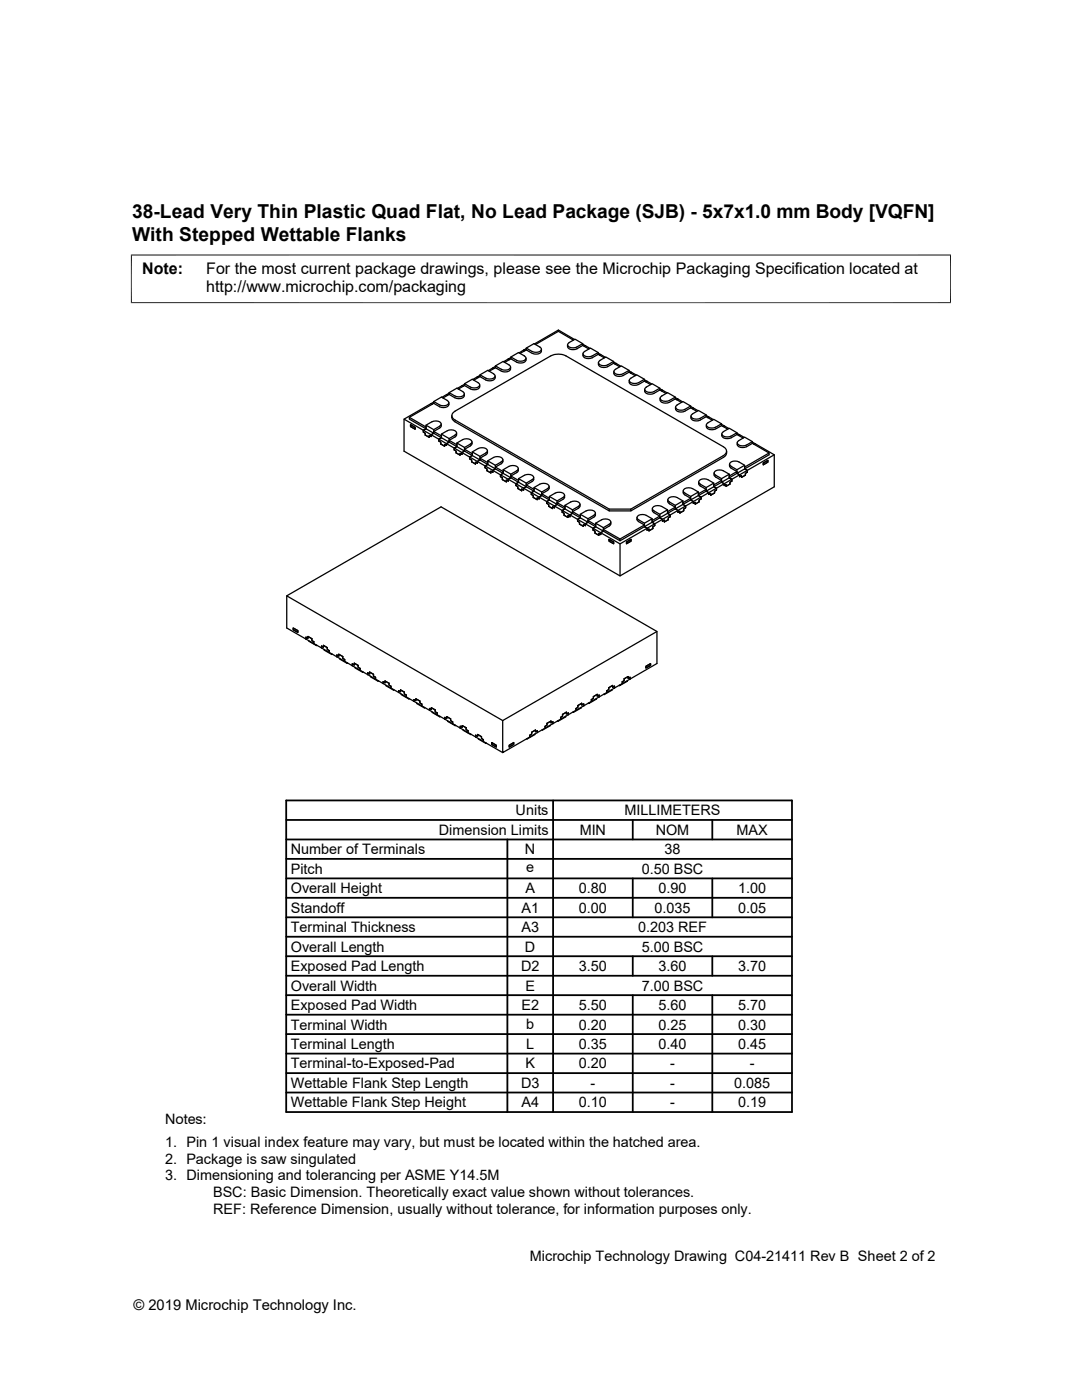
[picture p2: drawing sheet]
<svg xmlns="http://www.w3.org/2000/svg" width="216mm" height="279mm" viewBox="0 0 216 279" stroke-linecap="round" stroke-linejoin="round" font-family="sans-serif">
<g fill="none" stroke="#000" stroke-width=".25">
<path d="M89.6 78.5l-.5 .3 .2 .1-.2-.1-.9 .5M89.6 78.4a2.5 2.5 0 0 0 2.7 .6 .47 .47 0 0 0 .3-.4 .47 .47 0 0 0-.3-.5l-1.1-.6-1.6 .9v.3M89.6 78.7l-1.2 .7M92.6 78.6v.5l-.1 .2a1.53 1.53 0 0 1-1.7 .1l-1.2-.7M92.7 76.7l-.5 .3 .2 .1-.2-.1-1 .5M92.7 76.6a2.5 2.5 0 0 0 2.7 .7 .47 .47 0 0 0 .3-.5 .47 .47 0 0 0-.3-.4l-1.2-.7-1.5 .9v.3M92.7 76.9l-1.2 .7M95.7 76.8v.5l-.2 .2a1.53 1.53 0 0 1-1.6 .1l-1.2-.7M95.8 75.2a2.46 2.46 0 0 0 2.7 .6l.3-.4M95.8 74.9l-.6 .3 .3 .1-.3-.1-.9 .5M95.8 74.8a2.46 2.46 0 0 0 2.7 .7 .48 .48 0 0 0 .3-.5 .48 .48 0 0 0-.3-.4l-1.2-.7-1.5 .9v.4M95.8 75.2l-1.2 .7"/>
<path d="M98.8 75v.4M98.8 73.1l-.5 .3 .3 .2-.3-.2-.9 .6M98.8 73a2.5 2.5 0 0 0 2.8 .7 .47 .47 0 0 0 .3-.4 .47 .47 0 0 0-.3-.5l-1.2-.7-1.6 .9v.4M98.8 73.4l-1.2 .7M101.9 73.3v.4l-.2 .3a1.53 1.53 0 0 1-1.7 .1l-1.2-.7M101.9 71.4l-.5 .2 .2 .2-.2-.2-.9 .6M101.9 71.6l-1.2 .7M104.6 71a.47 .47 0 0 1 .3 .5 .47 .47 0 0 1-.3 .4 2.34 2.34 0 0 1-2.7-.7M104.6 71l-1.1-.6-1.6 .8v.4M105 71.5l-.1 .5-.1 .2a1.53 1.53 0 0 1-1.7 .1l-1.2-.7M105 69.8l1.2 .7M105 69.6l-.5 .3 .2 .1-.2-.1-.9 .5"/>
<path d="M105 69.8v-.3l1.6-.9 1.1 .7a.47 .47 0 0 1 .3 .4 .47 .47 0 0 1-.3 .4 1.8 1.8 0 0 1-1.5 0M105 69.5l1.2 .6M105 69.8l-1.2 .7M108 69.7v.5l-.2 .2a1.53 1.53 0 0 1-1.6 .1M113.2 68.8v.4M113.6 68.4l1.1-.7 1.6 .9v.3M113.6 68.4a.47 .47 0 0 0-.3 .4 .47 .47 0 0 0 .3 .5 2.34 2.34 0 0 0 2.7-.7M114.4 67.9l-3-1.8-4.6 2.6M114.6 67.8l-3.2-1.9-4.8 2.7M116.3 68.7l.5 .3-.2 .1 .2-.1 .9 .5M116.3 68.9a2.46 2.46 0 0 1-2.7 .7l-.3-.4M116.3 68.9l1.2 .7"/>
<path d="M116.3 70.6l.1 .5 .1 .2a1.53 1.53 0 0 0 1.7 .1l1.2-.7M119.4 70.5l.5 .3-.2 .1 .2-.1 .9 .5M119.4 70.4a2.5 2.5 0 0 1-2.8 .6 .47 .47 0 0 1-.3-.4 .47 .47 0 0 1 .3-.5l1.2-.6 1.6 .9v.3M119.4 70.7l1.2 .7M119.4 72.4v.5l.2 .2a1.53 1.53 0 0 0 1.7 .1l1.1-.7M122.4 72.1a2.46 2.46 0 0 1-2.7 .7 .48 .48 0 0 1-.3-.4 .48 .48 0 0 1 .3-.5l1.2-.7 1.5 .9v.4M122.4 72.2l.6 .3-.3 .2 .3-.2 .9 .6M122.4 72.5l1.3 .7M122.5 74.1v.5l.2 .2a1.53 1.53 0 0 0 1.6 .2l1.2-.7M125.5 73.9a2.5 2.5 0 0 1-2.7 .7 .47 .47 0 0 1-.3-.5 .47 .47 0 0 1 .3-.4l1.2-.7 1.5 .9v.4M125.5 74l.5 .3-.2 .1 .2-.1 1 .5M125.5 74.3l1.2 .7"/>
<path d="M125.6 75.9v.5l.2 .2a1.53 1.53 0 0 0 1.6 .1l1.2-.6M128.6 75.8l.5 .3-.2 .1 .2-.1 .9 .5M128.6 76.1l1.2 .7M128.6 75.7a2.5 2.5 0 0 1-2.7 .7 .47 .47 0 0 1-.3-.5 .47 .47 0 0 1 .3-.4l1.1-.7 1.6 .9v.4M128.6 77.7l.1 .5 .1 .2a1.53 1.53 0 0 0 1.7 .1l1.2-.7M131.7 77.5a2.46 2.46 0 0 1-2.7 .6 .48 .48 0 0 1-.3-.4 .48 .48 0 0 1 .2-.4l1.2-.7 1.6 .9v.3M131.7 77.6l.5 .3-.2 .1 .2-.1 .9 .5M131.7 77.8l1.2 .7M131.7 79.5v.5l.2 .2a1.53 1.53 0 0 0 1.7 .1M134.7 79.4l.6 .3-.3 .1 .3-.1 .9 .5M134.7 79.6v-.4l-1.5-.8-1.2 .6a.47 .47 0 0 0-.3 .5 .47 .47 0 0 0 .3 .4 1.8 1.8 0 0 0 1.6 0M134.7 79.6l-1.1 .7"/>
<path d="M134.7 79.6l1.3 .7M134.7 79.2l-1.1 .7M80.6 83.7l3.9 2.2v.3M81.9 84.8l.9 .5v.4l-.9-.6zM84.5 86.2v-.3l.5-.3v-.4l-3.3-1.9v.4l3.3 1.9v-.7l1.6 .8v.8l1.5 .9v-.8l1.5 .9v.7l1.6 .9v-.7l1.5 .9v.7l1.5 .9v-.7l1.6 .9v.7l1.5 .9v-.7l1.5 .9v.7l1.6 .9v-.8l1.5 .9v.8l1.6 .8v-.7l1.5 .9v.7l1.6 .9v-.7l1.5 .9v.7l1.5 .9v-.7l1.6 .9v.7l1.5 .9v-.7l1.5 .8v.7l1.6 .9M84.5 86.2l.4 .3v.3l.7 .5v-.4l.4 .2M84.5 85.9l.5-.3 1.6 .9-.6 .3zM86 87.1v-.3l1.6 .9v.3M86.2 84.2l-1.2 .7M86.2 84.2a1.41 1.41 0 0 1 1.8 .3l-.2 .5-1.2 .7M86.6 86.1v.4l-.6 .3v.3M86.6 80.2l-.6 .3 .2 .2-.2-.2-5.4 3.2v6.3l43.1 24.9 30.8-17.7v-6.4l-3.8-2.3-.3 .2 .3-.2-.6-.3"/>
<path d="M86.6 80.1a2.46 2.46 0 0 0 2.6 .7 .48 .48 0 0 0 .4-.4 .48 .48 0 0 0-.3-.5l-1.2-.7-1.5 .9v.4M86.6 86.1l1.5 .9v.4l-.5 .3v.3M87.6 88l.3 .2v.4l.8 .4v-.3l.4 .2M87.6 87.7l.5-.3 1.5 .8-.5 .3zM88 84.6l-.1 .7-1.3 .8M88.1 86.6a2.5 2.5 0 0 1 2.7-.6 .47 .47 0 0 1 .3 .4 .47 .47 0 0 1-.3 .4l-1.2 .7M89.1 88.9v-.4l1.5 .9v.4M89.6 80.7l-.2 .4a1.53 1.53 0 0 1-1.7 .1l-1.1-.7-4.9 2.8M89.6 80.4v.3M89.6 87.9v.3l-.5 .3v.4M89.6 87.9l1.6 .9v.3l-.6 .3v.4M90.1 83v.3"/>
<path d="M90.2 83.3l.1 .5 .5 .4 30.8 17.8h4.3l18.4-10.7 .5-.4 .2-.5M90.6 89.4l.6-.3 1.5 .9-.5 .3zM90.6 89.8l.4 .2v.4l.8 .4v-.3l.4 .2M90.8 83.8l30.8 17.8v.4M90.8 83.8a.95 .95 0 0 1-.6-.8 .95 .95 0 0 1 .6-.9l19.1-11.1a3.4 3.4 0 0 1 3 0l31.4 18.2a.94 .94 0 0 1 .7 .8 .94 .94 0 0 1-.7 .9l-18.4 10.7M91.1 86.4l-.1 .7-1.4 .8M91.2 88.4a2.46 2.46 0 0 1 2.7-.7 .47 .47 0 0 1 .3 .5 .47 .47 0 0 1-.3 .4M92.2 90.7v-.4l1.5 .9v.4M92.7 89.7v.3l-.5 .3v.4M92.7 89.7l1.5 .9v.3l-.5 .3v.4M93.7 91.2l.5-.3 1.6 .9-.6 .3zM93.7 91.6l.4 .2v.4l.8 .4v-.4l.4 .3"/>
<path d="M93.9 88.6l-1.2 .7M93.9 89l-1.2 .7M94.2 88.2v.4l-.3 .4M95.2 92.5l.1-.4 1.5 .9v.3M95.4 89.5l-1.2 .7M95.4 89.5a1.41 1.41 0 0 1 1.8 .3l-.1 .5-1.3 .8M95.8 91.4v.4l-.6 .3v.4M95.8 91.4l1.5 .9v.4l-.5 .3v.3M96.8 93l.5-.3 1.5 .9-.5 .3zM96.8 93.3l.4 .3v.3l.7 .5v-.4l.4 .2M97.3 90l-.2 .6-1.3 .8M97.3 92a2.46 2.46 0 0 1 2.7-.7 .47 .47 0 0 1 .3 .4 .47 .47 0 0 1-.3 .5l-1.2 .7"/>
<path d="M98.3 94.2v-.3l1.6 .9v.3M98.8 93.2v.4l-.5 .3v.3M98.8 93.2l1.6 .9v.4l-.5 .3v.3M99.9 95.1l.3 .3v.3l.8 .5v-.4l.4 .2M99.9 94.8l.5-.3 1.5 .9-.5 .3zM100.3 92.1l-.1 .3-1.4 .8M100.4 91.7v.4M100.4 93.7a2.5 2.5 0 0 1 2.7-.6 .47 .47 0 0 1 .3 .4 .47 .47 0 0 1-.3 .5l-1.2 .6M101.4 96v-.3l1.6 .8v.4M101.9 95v.4l-.5 .3v.3M101.9 95l1.6 .9v.3l-.5 .3v.4M103 96.5l.5-.3 1.5 .9-.5 .3z"/>
<path d="M103 96.9l.3 .2v.4l.8 .4v-.3l.4 .2M103.4 93.5l-.1 .7-1.4 .8M103.5 95.5a2.5 2.5 0 0 1 2.7-.7 .47 .47 0 0 1 .3 .5 .47 .47 0 0 1-.3 .4l-1.2 .7M104.5 97.8v-.4l1.5 .9v.4M105 96.8v.3l-.5 .3v.4M105 96.8l1.6 .9v.3l-.6 .3v.4M106 98.3l.6-.3 1.5 .9-.5 .3zM106 98.7l.4 .2v.4l.8 .4v-.3l.4 .2M106.5 95.3l-.2 .7-1.3 .8M106.6 97.3a2.46 2.46 0 0 1 2.6-.7 .47 .47 0 0 1 .4 .5 .47 .47 0 0 1-.4 .4l-1.1 .7M107.6 99.6v-.4l1.5 .9v.4M108.1 98.6v.3l-.5 .3v.4"/>
<path d="M108.1 98.6l1.5 .8v.4l-.5 .3v.4M109.6 97.4l-.2 .3-1.3 .9M109.6 97.1v.3M109.6 99.1a2.5 2.5 0 0 1 2.7-.7 .47 .47 0 0 1 .3 .4 .47 .47 0 0 1-.3 .5l-1.1 .7M112.6 98.8l-.1 .7-1.3 .8M133.2 99.7l.2 .6 1.3 .9v.4l.6 .3v.3M134.8 81.3v.4l.2 .3a1.53 1.53 0 0 0 1.7 .1l1.1-.7M135.1 80.8l1.2-.7 1.5 .9v.4M135.1 80.8a.47 .47 0 0 0-.3 .5 .47 .47 0 0 0 .3 .4 2.34 2.34 0 0 0 2.7-.7M136.3 100a2.46 2.46 0 0 0-2.7-.7 .47 .47 0 0 0-.3 .4 .47 .47 0 0 0 .3 .5l1.1 .7M136.3 98l.1 .6 1.4 .8v.4l.5 .3v.4M137.8 81.1l.5 .3-.2 .2 .2-.2 1 .6"/>
<path d="M137.8 81.4l1.2 .7M137.8 99.8l1.6-.9 .5 .3-1.6 .9zM137.8 99.4l-1.5 .9v.4l.5 .3v.3M137.9 83v.5l.2 .2a1.53 1.53 0 0 0 1.6 .1M139.4 98.2a2.5 2.5 0 0 0-2.7-.7 .47 .47 0 0 0-.4 .5 .47 .47 0 0 0 .4 .4l1.1 .7M139.4 96.2l.1 .6 1.4 .9v.3l.5 .3v.4M139.9 99.6l-.4 .2v.4l-.8 .4v-.4l-.4 .3M140.9 82.9l.5 .3-.2 .1 .2-.1 .9 .5M140.9 83.2l1.2 .7M140.9 82.8a2.5 2.5 0 0 1-2.7 .7 .47 .47 0 0 1-.3-.5 .47 .47 0 0 1 .3-.4l1.2-.7 1.5 .9v.4M140.9 83.2l-1.2 .6M140.9 98l1.5-.9 .6 .3-1.6 .9z"/>
<path d="M140.9 97.7l-1.5 .9v.3l.5 .3v.4M140.9 84.8l.1 .5 .1 .2a1.53 1.53 0 0 0 1.7 .1M141.4 98.7v-.4l-1.5 .9v.4M142.4 96.4a2.46 2.46 0 0 0-2.7-.7 .47 .47 0 0 0-.3 .5 .47 .47 0 0 0 .3 .4l1.2 .7M142.5 94.4l.1 .6 1.4 .9v.3l.5 .3v.4M143 97.8l-.4 .2v.4l-.8 .4v-.3l-.4 .2M144 84.7l.5 .3-.2 .1 .2-.1 .9 .5M144 84.9v-.3l-1.6-.9-1.1 .7a.47 .47 0 0 0-.4 .4 .47 .47 0 0 0 .4 .5 1.8 1.8 0 0 0 1.5 0M144 84.9l-1.2 .7M144 84.9l1.2 .7M144 84.6l-1.2 .7M144 96.2l1.5-.8 .5 .3-1.5 .8z"/>
<path d="M144 95.9l-1.6 .9v.3l.6 .3v.4M144 86.6l.2 .7a1.53 1.53 0 0 0 1.7 .1l1.1-.7M144.3 86.1l1.2-.6 1.5 .9v.3M144.4 86.1a.47 .47 0 0 0-.4 .5 .47 .47 0 0 0 .4 .4 2.34 2.34 0 0 0 2.6-.6M144.5 96.9v-.4l-1.5 .9v.4M145 90v.4M145.5 94.6a2.5 2.5 0 0 0-2.7-.6 .47 .47 0 0 0-.3 .4 .47 .47 0 0 0 .3 .4l1.2 .7M145.6 92.6v.5l.3 .3M145.9 93.1l1.1 .6M145.9 93.4l1.1 .7v.4l.6 .3v.3M146 96l-.4 .2v.4l-.7 .4v-.3l-.4 .2M147 86.7l1.3 .7"/>
<path d="M147 94.5l1.6-.9 .5 .3-1.5 .9zM147 94.1l-1.5 .9v.4l.5 .3v.3M147 86.5l.6 .3-.2 .1 .2-.1 .9 .5M147.1 88.4v.4l.2 .2a1.53 1.53 0 0 0 1.6 .2l1.2-.7M147.6 95.1v-.3l-1.6 .9v.3M148.6 92.9a2.46 2.46 0 0 0-2.7-.7 .47 .47 0 0 0-.3 .4 .47 .47 0 0 0 .3 .5M149.1 94.2l-.4 .3v.3l-.7 .5v-.4l-.4 .2M150.1 88.5l3.4 1.9v.4l-4.9 2.8v-.7l-1.6 .8v.8l-1.5 .9v-.8l-1.5 .9v.7l-1.6 .9v-.7l-1.5 .9v.7l-1.5 .9v-.7l-1.6 .9v.7l-1.5 .9v-.7l-1.6 .9v.7l-1.5 .8v-.7l-1.5 .9v.7l-1.6 .9v-.7l-1.5 .9v.7l-4.9 2.8M150.1 88.1a2.5 2.5 0 0 1-2.7 .7 .47 .47 0 0 1-.3-.4 .47 .47 0 0 1 .3-.5l1.2-.7 1.5 .9v.4M152.3 92.4l.9-.5v.3l-.9 .6zM153.5 90.4l-4.9 2.8v.4l.5 .3v.3M154.5 90.8l-5.4 3.1v.3"/>
<path d="M57.2 118.9v6.4l5.4 3.1M109.1 100.5l.4 .2v.3l.8 .5v-.4l.3 .2M109.1 100.1l.5-.3 1.6 .9-.6 .3zM110.6 101.3v-.3l1.6 .9v.3M111.2 100.3l1.5 .9v.4l-.5 .3v.3M111.2 100.3v.4l-.6 .3v.3M112.2 102.2l.4 .2v.4l.7 .5v-.4l.4 .2M112.2 101.9l.5-.3 1.5 .8-.5 .4zM112.7 100.9a2.46 2.46 0 0 1 2.7-.7 .47 .47 0 0 1 .3 .4 .47 .47 0 0 1-.3 .5M113.7 103.1v-.3l1.6 .9v.3M114.2 102.1v.3l-.5 .4v.3M114.2 102.1l1.6 .9v.3l-.5 .4v.3"/>
<path d="M115.3 103.7l.5-.4 1.5 .9-.5 .3zM115.3 104l.3 .2v.4l.8 .5v-.4l.4 .2M115.4 101.4l-1.2 .7M115.4 101.1l-1.2 .6M115.7 100.6v.5l-.3 .3M115.8 103.3v-.7l1.5 .9v.7l1.6 .9v-.7l1.5 .9v.7l3.3 1.9v-.3l-3.3-1.9M116.8 104.9v-.4l1.5 .9v.4M116.9 102l-1.1 .6M117 102a1.41 1.41 0 0 1 1.8 .3l-.2 .4-1.3 .8M117.3 103.9l1.6 .9v.3l-.6 .3v.4M117.3 103.9v.3l-.5 .3v.4M118.3 105.8l.4 .2v.4l.8 .4v-.4l.4 .3"/>
<path d="M118.3 105.4l.6-.3 1.5 .9-.5 .3zM118.8 102.4l-.1 .7-1.4 .8M118.9 104.4a2.5 2.5 0 0 1 2.7-.7 .47 .47 0 0 1 .3 .5 .47 .47 0 0 1-.3 .4l-1.2 .7M120.4 105.7v.3l-.5 .3v.4M121.5 107.6l.9 .6v.3l-.9-.5zM121.6 101.6h4.3v.4M121.9 104.2l-.2 .7-1.3 .8M123.7 108.5v6.4M125 108.2l.9-.6v.4l-.9 .5zM127.1 103.3l.1 .6 1.4 .9v.3l.5 .3v.4M128.6 105.1l1.5-.9 .5 .3-1.5 .9zM128.6 104.8l-4.9 2.8"/>
<path d="M129.1 105.8v-.4l-5.4 3.1-3.8-2.2v.4M130.1 103.5a2.5 2.5 0 0 0-2.7-.7 .47 .47 0 0 0-.3 .5 .47 .47 0 0 0 .3 .4l1.2 .7M130.2 101.5l.1 .6 1.4 .9v.3l.5 .4v.3M130.6 104.9l-.3 .2v.4l-.8 .4v-.3l-.4 .2M131.7 103.3l1.5-.9 .5 .4-1.5 .9zM131.7 103l-1.6 .9v.3l.5 .3v.4M132 101.1a1.41 1.41 0 0 0-1.8 .3l.2 .5 1.3 .7M132 101.1l1.2 .6M132.2 104v-.3l-1.6 .8v.4M133.7 103.1l-.3 .2v.4l-.8 .5v-.4l-.4 .2M134.7 101.6l1.6-.9 .5 .3-1.5 .9zM134.7 101.2l-1.5 .9v.3l.5 .4v.3"/>
<path d="M135.3 102.2v-.3l-1.6 .9v.3M136.8 101.3l-.4 .3v.3l-.7 .5v-.4l-.4 .2M138.3 100.5v-.4l-1.5 .9v.3M58.5 125.3l.9 .6v.3l-.9-.5zM61.1 127.6v-.4l.3 .2v-.4l.8 .5v.3l.4 .3v.3M61.6 127.8l1.5 1v-.1M62.6 128.4l1.6 .9M63.2 128.8h-.1M64.2 129.3v-.4l.3 .3v-.4l.8 .4v.4l.4 .2v.4M64.2 129.3l1.5 .9M64.7 129.6l1.5 1v-.1M65.7 130.2l3.1 1.8"/>
<path d="M66.3 130.6h-.1M67.2 131.1v-.4l.4 .3v-.4l.8 .4v.4l.4 .2M67.8 131.4l1.5 1v-.1M68.4 131v.4l.4 .2M68.8 131.6v.4M68.8 132l1.5 .9M69.4 132.3l-.1 .1M70.3 132.9v-.4l.4 .2v-.3l.8 .4v.4l.3 .2v.4M70.3 132.9l4.6 2.6M70.8 133.2l1.6 1v-.1M72.5 134.1l-.1 .1M73.4 134.6v-.3l.4 .2v-.4l.7 .5v.4l.4 .2v.3"/>
<path d="M73.9 135l1.5 1v-.2M74.9 135.5l1.6 .9M75.5 135.9l-.1 .1M76.5 136.4v-.3l.3 .2v-.4l.8 .5v.3l.4 .2v.4M76.5 136.4l3 1.8M77 136.7l1.5 1v-.1M78.6 137.7h-.1M79.5 138.2v-.4l.4 .3v-.4l.8 .4v.4l.4 .2v.4M79.5 138.2l1.6 .9M80.1 138.5l1.5 1v-.1M81.1 139.1l4.6 2.7M81.7 139.4l-.1 .1"/>
<path d="M82.6 140v-.4l.4 .2v-.3l.8 .4v.4l.4 .2v.4M118 140l-1.5 .9M119 139.4l-1.5 1v-.1M119.5 139.1v-.4l-.3 .2v-.3l-.8 .4v.4l-.4 .2v.4M119.5 139.1l-1.5 .9M120.5 138.6h.1M121.1 138.2l-1.6 .9M121.5 137.2v.4l-.4 .2v.4l1.5-.9M121.5 137.2l.7-.4v.4l.4-.3v.4M121.5 137.2v.4l-.4 .2M122.1 137.6l-1.5 1v-.1M123.5 136.8h.1"/>
<path d="M125.2 135.8l-1.6 1v-.1M125.7 135.5v-.3l-.4 .2v-.4l-.8 .5v.3l-.3 .3v.3M125.7 135.5l-3.1 1.8M125.7 135.5l5.4-3.1v-6.4l-43.1-24.8-30.8 17.7 43.1 24.9M128.9 133l.9-.6v.4l-.9 .5zM131.1 126l-30.8 17.8v6.4l5.4-3.1v-.4l.4-.2v-.4l.7-.4v.3l.4-.2v.4l1.6-.9M83.1 140.3l1.6 1v-.1M84.8 141.2l-.1 .1M85.7 141.8v-.4l.4 .2v-.4l.7 .5v.3l.4 .3v.3M85.7 141.8l1.5 .8M86.2 142.1l1.6 1v-.2M87.2 142.6l3.1 1.8"/>
<path d="M87.8 143v.1M88.8 143.5v-.3l.4 .2v-.4l.7 .5v.3l.4 .3v.3M89.3 143.8v.2l1.5 .8v-.1M90.3 144.4l1.5 .9M90.9 144.8h-.1M91.8 145.3v-.4l.4 .3v-.4l.8 .4v.4l.4 .2v.4M91.8 145.3l3.1 1.8M92.4 145.6l1.5 1v-.1M94 146.6h-.1M94.9 147.1v-.4l.4 .2v-.3l.8 .4v.4l.4 .2v.4M94.9 147.1l1.6 .9M95.4 147.4l1.6 1v-.1"/>
<path d="M96.5 148l3.8 2.2M97.1 148.3l-.1 .1M98.1 148.2l.9 .5v.4l-.9-.5zM101.6 148.7l.9-.5v.4l-.9 .5zM105.1 147.4l.1 .1M106.1 146.1l.7-.4v.3l.4-.2v.4l-1.5 .9v-.4l.4-.2zM106.7 146.5l-1.5 1v-.1M108.2 145.7h.1M109.8 144.7l-1.6 1v-.1M110.3 144.4v-.3l-.4 .2v-.4l-.7 .5v.3l-.4 .2v.4M111.2 143.9l.1 .1M111.9 143.5l-3.1 1.8"/>
<path d="M112.9 142.9v.2l-1.6 .9v-.2M113.4 142.6v-.3l-.4 .2v-.4l-.8 .5v.3l-.3 .3v.3M113.4 142.6l-1.5 .9M114.3 142.1l.1 .1M116 141.2l-1.6 1v-.1M116.5 140.9v-.4l-.4 .2v-.3l-.8 .4v.4l-.4 .2v.4M116.5 140.9l-3.1 1.7M117.4 140.3l.1 .1"/>
</g>
<path d="M26.1 50.9h163.7M26.2 50.8v9.7M189.7 50.8v9.7M26.1 60.4h163.7" fill="none" stroke="#000" stroke-width=".2"/>
<g fill="none" stroke="#000" stroke-width=".36">
<path d="M57.1 159.7h100.9v62.2h-100.9zM110.4 159.7v62.2M57.1 179.2h100.9M57.1 175.3h100.9M57.1 171.4h100.9M57.1 167.5h100.9M57.1 163.6h100.9M101.2 167.5v54.4M126.3 163.6v3.9M126.3 175.3v7.8M142.1 163.6v3.9M142.1 175.3v7.8"/>
<path d="M57.1 190.8h100.9M57.1 186.9h100.9M57.1 183.1h100.9M57.1 198.6h100.9M57.1 194.7h100.9M126.3 190.8v3.9M126.3 198.6v23.3M142.1 190.8v3.9M142.1 198.6v23.3M57.1 206.4h100.9M57.1 214.2h100.9M57.1 202.5h100.9"/>
<path d="M57.1 210.3h100.9M57.1 218h100.9"/>
</g>
<g font-size="3.8">
<text x="26.4" y="43.5">38-Lead Very Thin Plastic Quad Flat, No Lead Package (SJB) - 5x7x1.0 mm Body [VQFN]</text>
<text x="26.4" y="48.1">With Stepped Wettable Flanks</text>
</g>
<g font-size="3.2">
<text x="28.4" y="54.7">Note:</text>
<text x="41.1" y="58.3">http://www.microchip.com/packaging</text>
<text x="41.1" y="54.7">For the most current package drawings, please see the Microchip Packaging Specification located at</text>
</g>
<g font-size="2.9">
<text x="87.6" y="166.6">Dimension Limits</text>
<text x="102.9" y="162.7">Units</text>
<text x="115.7" y="166.6">MIN</text>
<text x="124.6" y="162.7">MILLIMETERS</text>
<text x="130.8" y="166.6">NOM</text>
<text x="147" y="166.6">MAX</text>
<text x="58" y="170.5">Number of Terminals</text>
<text x="104.8" y="170.5">N</text>
<text x="132.6" y="170.5">38</text>
<text x="58" y="178.3">Overall Height</text>
<text x="58" y="174.4">Pitch</text>
<text x="104.8" y="178.3">A</text>
<text x="105" y="174.1">e</text>
<text x="115.5" y="178.3">0.80</text>
<text x="128" y="174.4">0.50 BSC</text>
<text x="131.4" y="178.3">0.90</text>
<text x="147.3" y="178.3">1.00</text>
<text x="58" y="182.2">Standoff</text>
<text x="104.1" y="182.2">A1</text>
<text x="115.5" y="182.2">0.00</text>
<text x="130.6" y="182.2">0.035</text>
<text x="147.3" y="182.2">0.05</text>
<text x="58" y="186">Terminal Thickness</text>
<text x="58" y="189.9">Overall Length</text>
<text x="104.1" y="186">A3</text>
<text x="104.8" y="189.9">D</text>
<text x="127.3" y="186">0.203 REF</text>
<text x="128" y="189.9">5.00 BSC</text>
<text x="58" y="197.7">Overall Width</text>
<text x="58" y="193.8">Exposed Pad Length</text>
<text x="104" y="193.8">D2</text>
<text x="104.8" y="197.7">E</text>
<text x="115.5" y="193.8">3.50</text>
<text x="128" y="197.7">7.00 BSC</text>
<text x="131.4" y="193.8">3.60</text>
<text x="147.3" y="193.8">3.70</text>
<text x="58" y="201.6">Exposed Pad Width</text>
<text x="104" y="201.6">E2</text>
<text x="115.5" y="201.6">5.50</text>
<text x="131.4" y="201.6">5.60</text>
<text x="147.3" y="201.6">5.70</text>
<text x="58" y="205.5">Terminal Width</text>
<text x="58" y="209.4">Terminal Length</text>
<text x="105" y="205.4">b</text>
<text x="105" y="209.4">L</text>
<text x="115.5" y="209.4">0.35</text>
<text x="115.5" y="205.5">0.20</text>
<text x="131.4" y="205.5">0.25</text>
<text x="131.4" y="209.4">0.40</text>
<text x="147.3" y="209.4">0.45</text>
<text x="147.3" y="205.5">0.30</text>
<text x="58" y="213.2">Terminal-to-Exposed-Pad</text>
<text x="104.8" y="213.2">K</text>
<text x="115.5" y="213.2">0.20</text>
<text x="133.7" y="213.2">-</text>
<text x="149.6" y="213.2">-</text>
<text x="58" y="221">Wettable Flank Step Height</text>
<text x="58" y="217.1">Wettable Flank Step Length</text>
<text x="104" y="217.1">D3</text>
<text x="104.1" y="221">A4</text>
<text x="115.5" y="221">0.10</text>
<text x="117.8" y="217.1">-</text>
<text x="133.7" y="221">-</text>
<text x="133.7" y="217.1">-</text>
<text x="146.5" y="217.1">0.085</text>
<text x="147.3" y="221">0.19</text>
<text x="32.9" y="224.4">Notes:</text>
<text x="32.9" y="229">1. Pin 1 visual index feature may vary, but must be located within the hatched area.</text>
<text x="32.9" y="232.3">2. Package is saw singulated</text>
<text x="32.9" y="235.6">3. Dimensioning and tolerancing per ASME Y14.5M</text>
<text x="42.5" y="238.9">BSC: Basic Dimension. Theoretically exact value shown without tolerances.</text>
<text x="42.5" y="242.2">REF: Reference Dimension, usually without tolerance, for information purposes only.</text>
<text x="105.7" y="251.7">Microchip Technology Drawing C04-21411 Rev B Sheet 2 of 2</text>
<text x="26.6" y="261.3">© 2019 Microchip Technology Inc.</text>
</g>
</svg>
